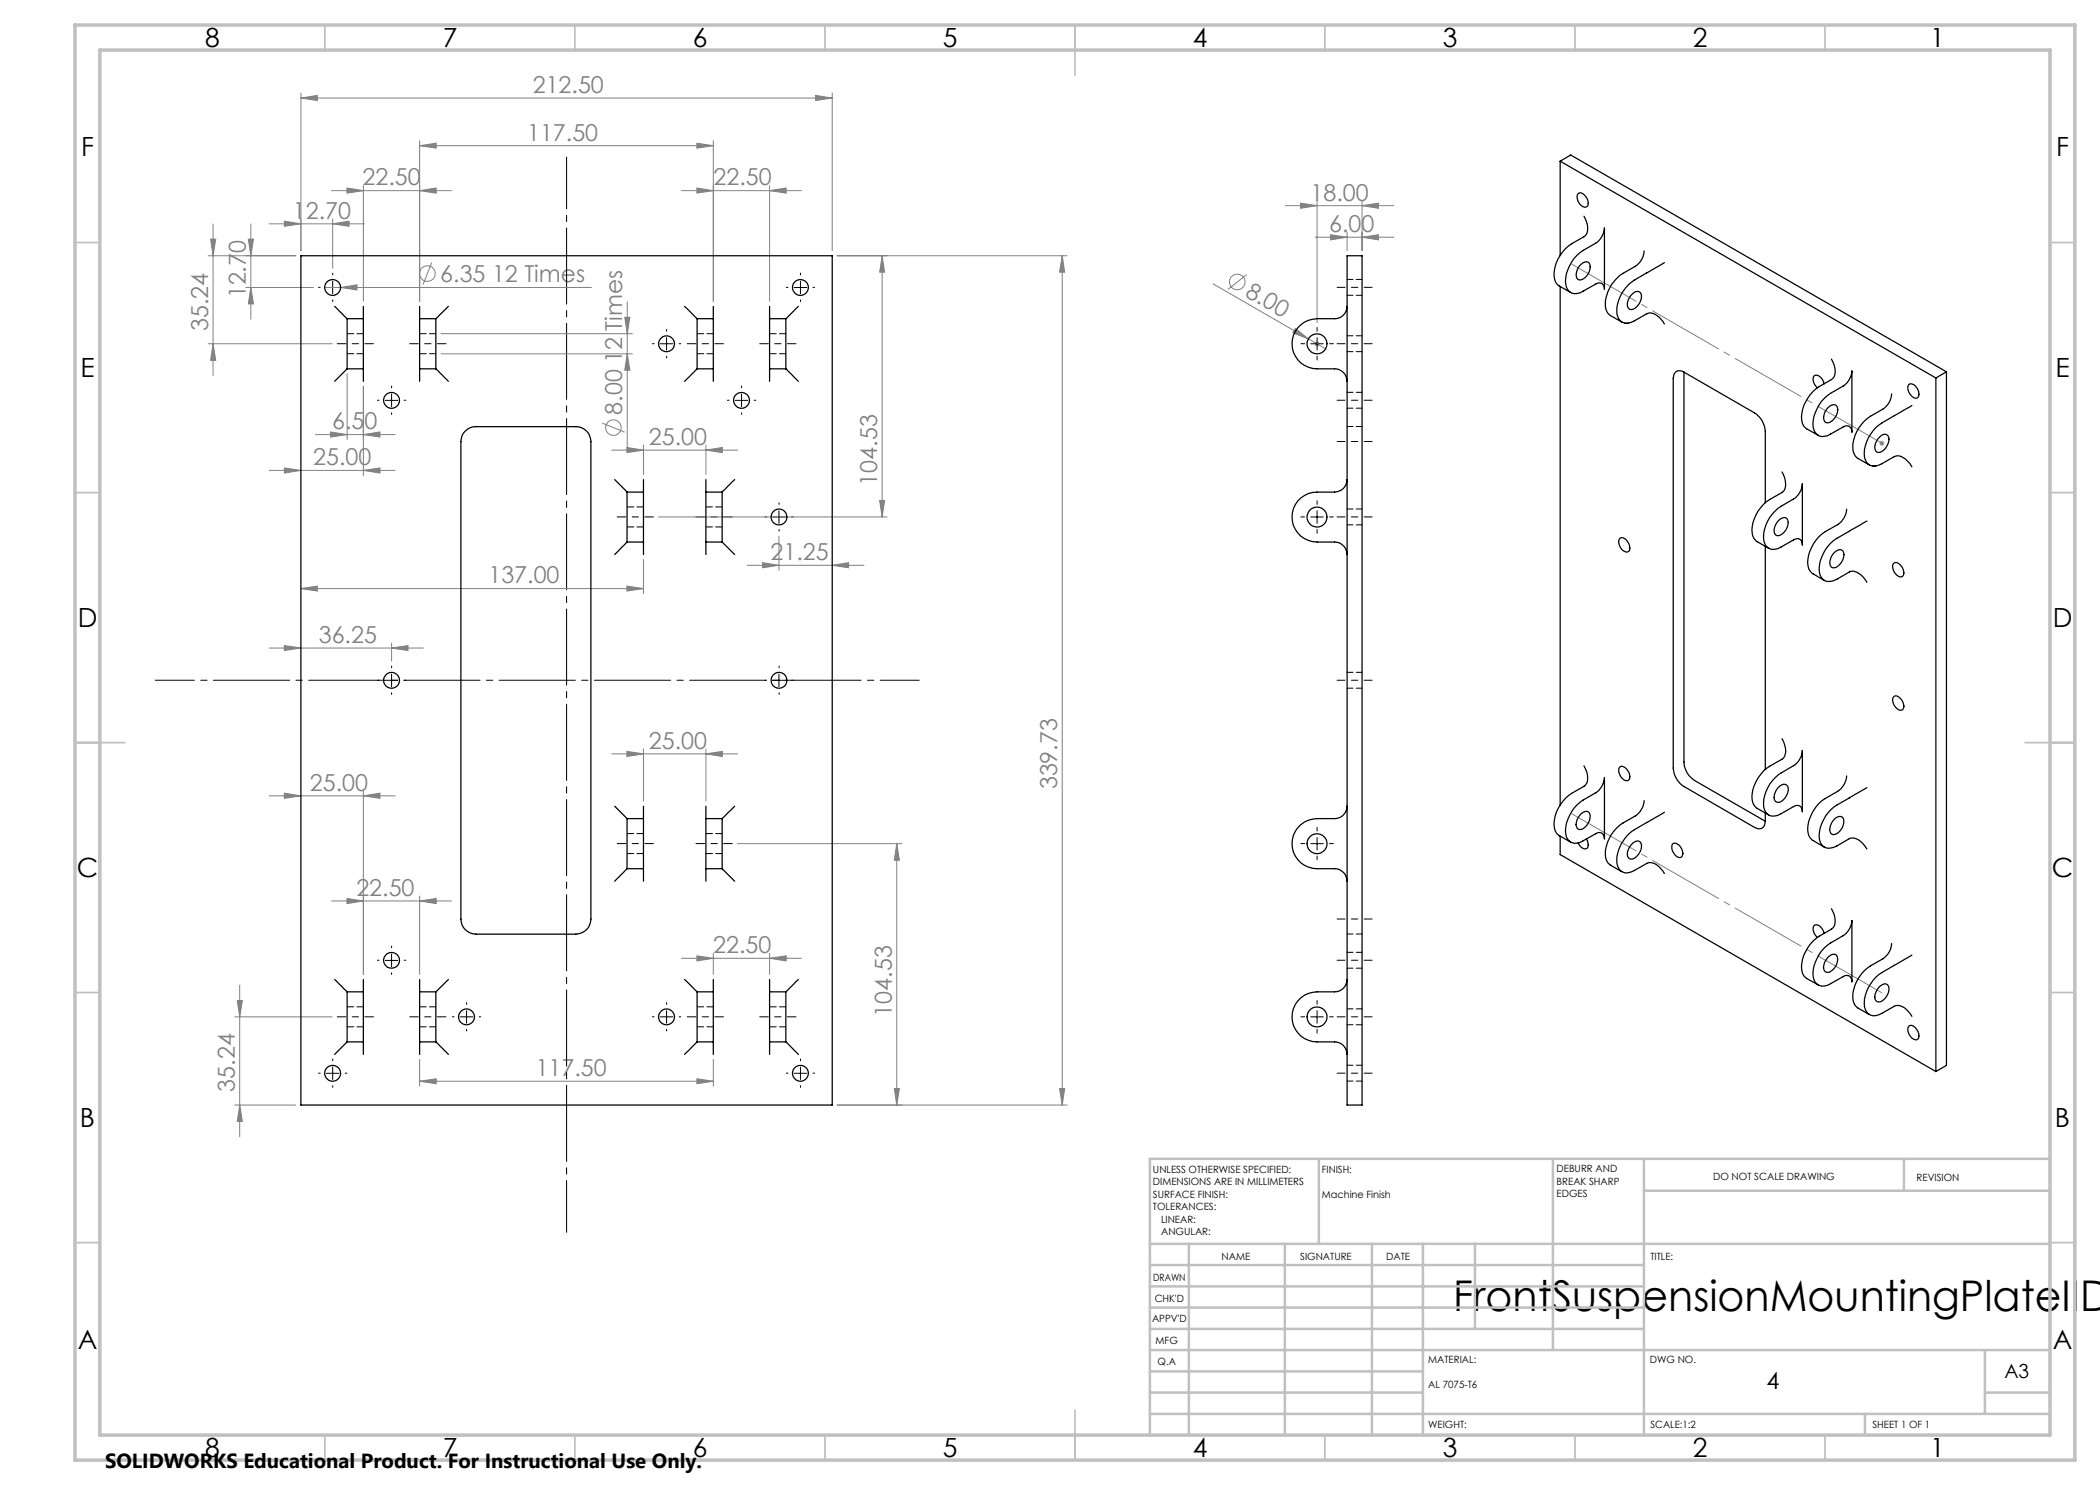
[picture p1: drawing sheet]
<svg xmlns="http://www.w3.org/2000/svg" width="420mm" height="297mm" viewBox="0 0 420 297" stroke-linecap="round" stroke-linejoin="round" font-family="sans-serif">
<g fill="none" stroke="#808080" stroke-width=".2">
<path d="M60.2 19.6l3.3-.5v1zM60.2 18.6v31.5M60.2 19.6h106.2M163.1 19.1l3.3 .5-3.3 .5zM166.4 18.6v31.5M66.3 38.1h24M69.4 37.6l3.3 .5-3.3 .5zM72.7 37.1v23.2M83.9 38.1l3.3-.5v1zM83.9 29.1l3.3-.5v1zM83.9 28.1v32.2M83.9 29.1h58.8"/>
<path d="M136.3 38.1h24M139.4 28.6l3.3 .5-3.3 .5zM139.4 37.6l3.3 .5-3.3 .5zM142.7 28.1v32.2M153.9 38.1l3.3-.5v1zM153.9 37.1v23.2M41.6 51.1h17.6M42.1 47.8h1l-.5 3.3zM42.6 44.8v30.3M49.2 57.5h13.5M49.7 47.8h1l-.5 3.3zM50.2 57.5l.5 3.3h-1z"/>
<path d="M50.2 44.8v19M53.8 44.8h19.1M56.9 44.2l3.3 .6-3.3 .5zM64.9 57.5h53.4M66.5 44.8l3.3-.6v1.1zM66.5 43.7v10M68.1 57.5l3.3-.5v1zM86.4 52.5l-1.8 4.4M167.4 51.1h46M176.4 51.1v52.3M176.4 51.1l.5 3.3h-1zM212.4 51.1v169.9"/>
<path d="M212.4 51.1l.5 3.3h-1zM242.6 56.8l22.5 13M249.3 54.9l-3.7 3M257.1 41.1h21.7M260.1 40.6l3.3 .5-3.3 .6zM263.1 47.4h15.7M263.4 40.1v24.4M266.1 47l3.3 .4-3.3 .6zM269.4 46.5v3.6M272.4 47.4l3.3-.4v1zM272.4 41.1l3.3-.5v1.1zM272.4 40.1v10"/>
<path d="M41.6 68.8h24.8M42.6 68.8l.5 3.3h-1zM69.4 74.8v13.1M72.7 77.3v17.8M88.2 66.7h38.3M88.2 70.8h38.3M125 63.5h1l-.6 3.2zM125.4 60.4v29.1M125.4 70.8l.6 3.2h-1zM259.1 65.7l2.6 2.1-3.1-1.2zM262.9 68.8h1M263 68.4l.8 .7"/>
<path d="M263.4 68.3v.9M263.8 68.4l-.8 .7M53.8 94.1h25.2M56.9 93.6l3.3 .5-3.3 .5zM63.1 86.9h15.9M66.1 86.4l3.3 .5-3.3 .5zM72.7 86.9l3.3-.5v1zM72.7 94.1l3.3-.5v1zM120.5 84.6l4.4 1.8M122.3 90h25.2M125.4 89.5l3.3 .5-3.3 .5zM128.7 89v5.9"/>
<path d="M141.2 90l3.3-.5v1zM141.2 89v5.9M375.9 88.6h1M376 88.3l.7 .7M376.4 88.2v1M376.7 88.3l-.7 .7M60.2 117.7l3.3-.5v1zM60.2 117.7h68.5M125.4 117.2l3.3 .5-3.3 .5zM128.7 111.9v6.8M131.7 103.4h45.7M149.4 113.1h23.4"/>
<path d="M152.5 112.5l3.3 .6-3.3 .5zM155.8 107.2v6.8M166.4 113.1l3.3-.6v1.1zM175.9 100.1h1l-.5 3.3zM53.8 129.6h30.9M56.9 129.1l3.3 .5-3.3 .5zM78.3 129.6l3.3-.5v1zM78.3 128.6v3.6M53.8 159.2h25.2M56.9 158.6l3.3 .6-3.3 .5zM72.7 159.2l3.3-.6v1.1zM72.7 158.1v36.8"/>
<path d="M122.3 150.8h25.2M125.4 150.3l3.3 .5-3.3 .5zM128.7 149.8v10.4M141.2 150.8l3.3-.5v1zM141.2 149.8v10.4M69.4 179.7l3.3 .5-3.3 .5zM83.9 179.2v15.7M147.4 168.7h33M179.4 168.7v52.3M179.4 168.7l.5 3.3h-1zM47.9 197v30.4M66.3 180.2h24"/>
<path d="M83.9 180.2l3.3-.5v1zM136.3 191.7h24M139.4 191.2l3.3 .5-3.3 .5zM142.7 190.7v4.2M153.9 191.7l3.3-.5v1zM153.9 190.7v4.2M47 203.4h19.4M47.4 200.1h1.1l-.6 3.3zM83.9 216.2l3.3-.4v.9zM83.9 211.9v5.3M83.9 216.2h58.8M139.4 215.8l3.3 .4-3.3 .5z"/>
<path d="M142.7 211.9v5.3M178.9 217.7h1l-.5 3.3zM211.9 217.7h1l-.5 3.3zM47 221h12.2M47.9 221l.6 3.3h-1.1zM167.4 221h46"/>
<circle cx="85.5" cy="54.7" r="1.56"/>
<circle cx="247.4" cy="56.4" r="1.54"/>
<circle cx="122.7" cy="85.5" r="1.55"/>
</g>
<path d="M74.7 68.7h-7.3M89.2 68.7h-7.3M144.7 68.7h-7.3M159.2 68.7h-7.3M130.7 103.4h-7.3M146.4 103.4h-7.2M130.7 168.7h-7.3M146.4 168.7h-7.2M74.7 203.4h-7.3M89.2 203.4h-7.3M144.7 203.4h-7.3M159.2 203.4h-7.3" fill="none" stroke="#000" stroke-width=".2" stroke-dasharray="15.2 1.3 1.3 1.3" stroke-dashoffset="13.5"/>
<path d="M183.8 136.1h-152.7" fill="none" stroke="#000" stroke-width=".2" stroke-dasharray="15.2 1.3 1.3 1.3" stroke-dashoffset="7.4"/>
<path d="M113.3 246.5v-215.1" fill="none" stroke="#000" stroke-width=".2" stroke-dasharray="15.2 1.3 1.3 1.3" stroke-dashoffset="4.9"/>
<g fill="none" stroke="#000" stroke-width=".2" stroke-dasharray="15.2 1.3 1.3 1.3">
<path d="M64 57.5h-.3M66.5 55v-.4M66.5 60v.3M69 57.5h.4M157.6 57.5h-.3M160.1 55v-.4M160.1 60v.3M162.6 57.5h.3M78.3 77.6v-.4M130.8 68.7h-.3M133.3 66.2v-.3M133.3 71.2v.4"/>
<path d="M135.8 68.7h.4M148.3 77.6v-.4M260.9 68.7h-.7M263.4 66.2v-.7M263.4 71.2v.8M265.9 68.7h.8M75.8 80.1h-.3M78.3 82.6v.3M80.8 80.1h.4M145.8 80.1h-.3M148.3 82.6v.3M150.8 80.1h.4"/>
<path d="M153.3 103.4h-.3M155.8 100.9v-.4M155.8 105.9v.3M158.3 103.4h.4M260.9 103.4h-.7M263.4 100.9v-.8M263.4 105.9v.7M265.9 103.4h.8M75.8 136.1h-.3M78.3 133.6v-.4M78.3 138.6v.3M80.8 136.1h.4"/>
<path d="M153.3 136.1h-.3M155.8 133.6v-.4M155.8 138.6v.3M158.3 136.1h.4M260.9 168.7h-.7M263.4 166.2v-.7M263.4 171.2v.8M265.9 168.7h.8M75.8 192.1h-.3M78.3 189.6v-.4M78.3 194.6v.3M80.8 192.1h.4"/>
<path d="M64 214.6h-.3M66.5 212.1v-.3M66.5 217.1v.4M69 214.6h.4M90.8 203.4h-.3M93.3 200.9v-.4M93.3 205.9v.3M95.8 203.4h.4M130.8 203.4h-.3M133.3 200.9v-.4M133.3 205.9v.3M135.8 203.4h.4"/>
<path d="M157.6 214.6h-.3M160.1 212.1v-.3M160.1 217.1v.4M162.6 214.6h.3M260.9 203.4h-.7M263.4 200.9v-.8M263.4 205.9v.7M265.9 203.4h.8"/>
</g>
<g fill="none" stroke="#000" stroke-width=".2">
<path d="M65.3 57.5h2.5M66.5 56.2v2.5M158.8 57.5h2.5M160.1 56.2v2.5M78.3 78.8v2.5M132 68.8h2.5M133.3 67.5v2.5M148.3 78.8v2.5M262.1 68.8h2.6M263.4 67.5v2.5M77 80.1h2.6M147 80.1h2.5"/>
<path d="M154.6 103.4h2.5M155.8 102.2v2.5M262.1 103.4h2.6M263.4 102.2v2.5M77 136.1h2.6M78.3 134.8v2.5M154.6 136.1h2.5M155.8 134.8v2.5M262.1 168.7h2.6M263.4 167.5v2.5M77 192.1h2.6M78.3 190.8v2.5"/>
<path d="M65.3 214.7h2.5M66.5 213.4v2.5M92 203.4h2.5M93.3 202.1v2.5M132 203.4h2.5M133.3 202.1v2.5M158.8 214.7h2.5M160.1 213.4v2.5M262.1 203.4h2.6M263.4 202.1v2.5"/>
</g>
<g fill="none" stroke="#c0c0c0" stroke-width=".35">
<path d="M65 5v5M115 5v5M165 5v5M215 5v10M265 5v5M315 5v5M365 5v5M15 48.5h5M410 48.5h5M15 98.5h5M410 98.5h5M15 148.5h10"/>
<path d="M405 148.5h10M15 198.5h5M410 198.5h5M15 248.5h5M410 248.5h5M65 287v5M115 287v5M165 287v5M215 282v10M265 287v5M315 287v5M365 287v5"/>
</g>
<g fill="none" stroke="#c0c0c0" stroke-width=".5">
<path d="M263.8 231.8v17M310.6 231.8v38.2M328.8 231.8v55.2M328.8 238.2h81.2M380.8 231.8v6.4M410 231.8h-180v55.2M230 248.8h180M230 257.3h98.8M230 253h98.8M237.8 248.8v38.2M257 248.8v38.2M274.4 248.8v38.2"/>
<path d="M284.6 248.8v38.2M295 248.8v17M230 265.8h98.8M230 261.5h98.8M230 278.5h54.6M230 274.3h54.6M230 270h180M397 278.5h13M397 270v12.8M230 282.8h180M373 282.8v4.2"/>
</g>
<path d="M15 5h400v287h-400zM20 10h390v277h-390z" fill="none" stroke="#c0c0c0" stroke-width=".7"/>
<path d="M274.4 57.5h-7M274.4 68.7h-7M274.4 80.1h-7M274.4 88.3h-7M274.4 103.4h-7M274.4 136.1h-7M274.4 192.1h-7M274.4 183.8h-7M274.4 214.6h-7M274.4 203.4h-7" fill="none" stroke="#000" stroke-width=".2" stroke-dasharray="15.2 1.3 1.3 1.3" stroke-dashoffset="13.6"/>
<path d="M314.3 52.8l62.1 35.8M376.4 198.6l-62.1-35.8" fill="none" stroke="#808080" stroke-width=".2" stroke-dasharray="15.2 1.3 1.3 1.3" stroke-dashoffset=".4"/>
<path d="M263.4 68.7h.1M263.4 203.4h.1" fill="none" stroke="#808080" stroke-width=".2" stroke-dasharray="15.2 1.3 1.3 1.3"/>
<g fill="#808080">
<path d="M259.1 65.7l2.6 2.1-3.1-1.2z"/>
<path d="M68.1 57.5l3.3-.5v1z"/>
<path d="M83.9 38.1l3.3-.5v1zM69.4 37.6l3.3 .5-3.3 .5zM139.4 28.6l3.3 .5-3.3 .5zM83.9 29.1l3.3-.5v1z"/>
<path d="M141.2 90l3.3-.5v1zM125.4 89.5l3.3 .5-3.3 .5z"/>
<path d="M139.4 37.6l3.3 .5-3.3 .5zM153.9 38.1l3.3-.5v1zM125.4 150.3l3.3 .5-3.3 .5zM141.2 150.8l3.3-.5v1zM139.4 191.2l3.3 .5-3.3 .5zM153.9 191.7l3.3-.5v1zM66.1 86.4l3.3 .5-3.3 .5zM72.7 86.9l3.3-.5v1zM83.9 216.2l3.3-.4v.9zM139.4 215.8l3.3 .4-3.3 .5z"/>
<path d="M60.2 19.6l3.3-.5v1zM163.1 19.1l3.3 .5-3.3 .5zM152.5 112.5l3.3 .6-3.3 .5zM166.4 113.1l3.3-.6v1.1z"/>
<path d="M69.4 179.7l3.3 .5-3.3 .5zM83.9 180.2l3.3-.5v1z"/>
<path d="M72.7 94.1l3.3-.5v1zM56.9 93.6l3.3 .5-3.3 .5zM125.4 117.2l3.3 .5-3.3 .5zM60.2 117.7l3.3-.5v1zM72.7 159.2l3.3-.6v1.1zM56.9 158.6l3.3 .6-3.3 .5zM66.5 44.8l3.3-.6v1.1zM56.9 44.2l3.3 .6-3.3 .5zM78.3 129.6l3.3-.5v1zM56.9 129.1l3.3 .5-3.3 .5z"/>
<path d="M211.9 217.7h1l-.5 3.3zM212.4 51.1l.5 3.3h-1zM175.9 100.1h1l-.5 3.3zM176.4 51.1l.5 3.3h-1zM50.2 57.5l.5 3.3h-1zM49.7 47.8h1l-.5 3.3z"/>
<path d="M125 63.5h1l-.6 3.2zM125.4 70.8l.6 3.2h-1zM42.1 47.8h1l-.5 3.3zM42.6 68.8l.5 3.3h-1zM179.4 168.7l.5 3.3h-1zM178.9 217.7h1l-.5 3.3zM47.4 200.1h1.1l-.6 3.3zM47.9 221l.6 3.3h-1.1z"/>
<path d="M266.1 47l3.3 .4-3.3 .6zM272.4 47.4l3.3-.4v1zM260.1 40.6l3.3 .5-3.3 .6zM272.4 41.1l3.3-.5v1.1z"/>
</g>
<g fill="none" stroke="#000" stroke-width=".25">
<path d="M312 32.2l75.2 43.4M312 32.2v18.9M312 32.2l2.1-1.2 75.2 43.4M315.7 38.7a1.5 1.5 0 0 1 1.8 1.1 1.21 1.21 0 0 1-.3 1.6 1.87 1.87 0 0 1-1.5-2.7zM60.2 51.1h106.2v169.9h-106.2zM269.4 51.1h3v169.9h-3zM312 57.3v103.7M315.4 51a17.2 17.2 0 0 1 4-2.6l1-1.1 .3-.8 .2-.9v12.3a1.07 1.07 0 0 0-.5-1.2 1.07 1.07 0 0 0-1.3 .1l-2.5 1.4a2.14 2.14 0 0 1-2.5 .3 2.14 2.14 0 0 1-1-2.3 8 8 0 0 1 2.3-5.2zM316.2 52.9a1.2 1.2 0 0 1 1.7-.3 2.54 2.54 0 0 1-2.1 3.4 1.53 1.53 0 0 1-.3-2.2zM316.8 43.2a3.7 3.7 0 0 1 .3 3.9 17.8 17.8 0 0 0-4 2.6 6.9 6.9 0 0 0-2.1 6.5l.6 .8 2.5 1.5M326.4 58.8a1.03 1.03 0 0 1 1.4-.5 1.03 1.03 0 0 1 .5 1.5 2.66 2.66 0 0 1-2.2 2.1 1.46 1.46 0 0 1-.3-2.2zM328.8 50.2a4.1 4.1 0 0 1-1.7 3.1 9.5 9.5 0 0 0-5.2 4.4 5.2 5.2 0 0 0-.4 4.9l.6 .5 2.3 1.3"/>
<path d="M332.9 52.5l-3.2 1.9a16.1 16.1 0 0 0-4 2.6 6.9 6.9 0 0 0-2.1 6.4 2.06 2.06 0 0 0 3.3 .8l2.5-1.4a2.2 2.2 0 0 1 2.4 .6l1.1 1.4M66.9 61.3l2.5 2.4M69.4 63.7v10.1M69.4 73.8l-2.5 2.5M69.4 63.7h3.3M69.4 73.8h3.3M72.7 63.7v10.1M72.7 73.8v2.5M72.7 61.3v2.4M83.9 63.7v10.1M83.9 73.8v2.5M83.9 61.3v2.4"/>
<path d="M83.9 63.7h3.3M83.9 73.8h3.3M87.2 63.7v10.1M87.2 73.8l2.5 2.5M89.7 61.3l-2.5 2.4M136.9 61.3l2.5 2.4M139.4 63.7v10.1M139.4 73.8l-2.5 2.5M139.4 63.7h3.3M139.4 73.8h3.3M142.7 63.7v10.1M142.7 73.8v2.5"/>
<path d="M142.7 61.3v2.4M153.9 63.7v10.1M153.9 61.3v2.4M153.9 73.8v2.5M153.9 63.7h3.3M153.9 73.8h3.3M157.2 63.7v10.1M157.2 73.8l2.5 2.5M159.7 61.3l-2.5 2.4M269.4 61.3a2.47 2.47 0 0 1-2.5 2.4h-3.5a5 5 0 0 0-5 5.1 5 5 0 0 0 5 5h3.5a2.53 2.53 0 0 1 2.5 2.5M325 64.6h.6M336.8 74.4a1.32 1.32 0 0 0-1.5-.1 1.32 1.32 0 0 0-.7 1.4v77.9a4.7 4.7 0 0 0 2.2 3.7l14.1 8.2a1.32 1.32 0 0 0 1.5 .1 1.32 1.32 0 0 0 .7-1.4"/>
<path d="M336.8 74.4l14.1 8.2a4.7 4.7 0 0 1 2.2 3.7v14.2M336.8 74.4v78a4.6 4.6 0 0 0 2.1 3.7l14.2 8.1M364.8 76.8a1.85 1.85 0 0 0-1.9-1.7 1.77 1.77 0 0 0 .6 2.5M364.9 79.6a17.2 17.2 0 0 1 4-2.6l1-1.1 .3-.9 .2-.8v12.2a1.07 1.07 0 0 0-.5-1.1 1.07 1.07 0 0 0-1.3 .1l-2.5 1.4a2.14 2.14 0 0 1-2.5 .3 2.14 2.14 0 0 1-1-2.3 8 8 0 0 1 2.3-5.2zM366.3 71.8a3.7 3.7 0 0 1 .3 3.9 17.8 17.8 0 0 0-4 2.6 6.9 6.9 0 0 0-2.1 6.4l.3 .5 .5 .6 2.3 1.3M378.3 78.8a3.8 3.8 0 0 1-1.7 3 9.5 9.5 0 0 0-5.2 4.5 5.2 5.2 0 0 0-.4 4.9l.6 .5 2.3 1.3M381.8 76.8a1.88 1.88 0 0 1 2 2.4 .65 .65 0 0 1-1 .3 1.99 1.99 0 0 1-1-2.7zM387.2 75.6v138.7M389.3 74.4v138.7l-2.1 1.2M389.3 74.4l-2.1 1.2M93.1 86.2a2.73 2.73 0 0 1 2.1-.9h20a3 3 0 0 1 3 3v95.5a3 3 0 0 1-3 3h-20a3 3 0 0 1-3-3v-95.5a2.73 2.73 0 0 1 .9-2.1zM122.9 95.9l2.5 2.5"/>
<path d="M125.4 98.4v10M125.4 98.4h3.3M128.7 98.4v10M128.7 95.9v2.5M141.2 98.4v10M141.2 95.9v2.5M141.2 98.4h3.2M144.4 98.4v10M146.9 95.9l-2.5 2.5M269.4 95.9a2.53 2.53 0 0 1-2.5 2.5h-3.5a5 5 0 0 0-5 5 5 5 0 0 0 5 5h3.5a2.57 2.57 0 0 1 2.5 2.5M356.4 94.4a3.6 3.6 0 0 1 .3 3.8l-.3 .3a10.1 10.1 0 0 0-4.8 3.7 5.6 5.6 0 0 0-.7 5.6l.5 .5 2.3 1.3M365.7 81.5a1.2 1.2 0 0 1 1.6-.3 2.54 2.54 0 0 1-2 3.4 1.53 1.53 0 0 1-.3-2.3z"/>
<path d="M374.5 93.2h.6M375.9 87.4a1.03 1.03 0 0 1 1.4-.5 1.03 1.03 0 0 1 .5 1.4l-.2 .5a2.29 2.29 0 0 1-2 1.7 1.46 1.46 0 0 1-.3-2.2zM382.4 81.1l-3.2 1.8a19 19 0 0 0-4 2.6 7 7 0 0 0-2.1 6.5 2.06 2.06 0 0 0 3.3 .7l2.4-1.4a2.29 2.29 0 0 1 2.8 1l.8 1.1M125.4 108.4l-2.5 2.5M125.4 108.4h3.3M128.7 108.4v2.5M141.2 108.4v2.5M141.2 108.4h3.2M144.4 108.4l2.5 2.5M324 107.6a1.5 1.5 0 0 1 1.8 1.2 1.21 1.21 0 0 1-.3 1.6 1.87 1.87 0 0 1-1.5-2.8zM353.1 109.3v44.6M355 102.2a17.2 17.2 0 0 1 4.1-2.6l.6-.7 .5-.8 .3-1.3v12.2a1.07 1.07 0 0 0-.5-1.1 1.07 1.07 0 0 0-1.3 .1l-2.5 1.4a2.15 2.15 0 0 1-2.5 .2 2.15 2.15 0 0 1-1-2.3 7.6 7.6 0 0 1 2.3-5.1z"/>
<path d="M355.7 104.1a1.2 1.2 0 0 1 1.7-.3 2.55 2.55 0 0 1-2 3.3 1.46 1.46 0 0 1-.3-2.2zM366.9 110.5a1.2 1.2 0 0 1 1.7-.3 2.63 2.63 0 0 1-1.7 3.4 1.06 1.06 0 0 1-.8-1.7l.4-1zM369.3 101.8a3.9 3.9 0 0 1-1.7 3.1 9.1 9.1 0 0 0-5.2 4.5 5.2 5.2 0 0 0-.4 4.8l.6 .6 2.3 1.3M373.4 104.2l-3.2 1.8a19.2 19.2 0 0 0-4.1 2.6 7.5 7.5 0 0 0-2.2 5.9 1.96 1.96 0 0 0 2.8 1.6l3.2-1.7a2.79 2.79 0 0 1 3.1 1.5l.4 .5M378.8 112.6a1.63 1.63 0 0 1 1.9 1.6 .79 .79 0 0 1-.2 1.1 .79 .79 0 0 1-1.1-.2 2.15 2.15 0 0 1-.8-2.3zM378.8 139.3a1.63 1.63 0 0 1 1.9 1.6 .79 .79 0 0 1-.2 1 .79 .79 0 0 1-1.1-.2 2.15 2.15 0 0 1-.8-2.2zM316.8 153.2a3.6 3.6 0 0 1 .3 3.8l-.3 .3a9.5 9.5 0 0 0-5.2 4.4 5.5 5.5 0 0 0-.3 4.9l.5 .5 2.3 1.3M324 153.3a1.5 1.5 0 0 1 1.8 1.2 1.27 1.27 0 0 1-.3 1.6 1.91 1.91 0 0 1-1.5-2.8zM355 155.5a17.2 17.2 0 0 1 4.1-2.6l.6-.6 .5-.9 .3-1.3v12.2a1.07 1.07 0 0 0-.5-1.1 1.07 1.07 0 0 0-1.3 .1l-2.5 1.4a2.1 2.1 0 0 1-3.3-.7 6.7 6.7 0 0 1 2.1-6.5zM355.6 157.6a1.45 1.45 0 0 1 1.7-.6 1.99 1.99 0 0 1-.3 2.5 1.33 1.33 0 0 1-2 .7 2.37 2.37 0 0 1 .6-2.6zM356.4 147.7l.3 .7a2.85 2.85 0 0 1-.3 3.4 9.8 9.8 0 0 0-4.8 3.7 5.5 5.5 0 0 0-.7 5.6l.5 .6 2.3 1.3M369.3 155.2a3.9 3.9 0 0 1-1.7 3.1 9.8 9.8 0 0 0-4.8 3.7 5.5 5.5 0 0 0-.8 5.6l.6 .5 2.3 1.3"/>
<path d="M373.4 157.5l-3.2 1.9a18.4 18.4 0 0 0-4.1 2.6 7.5 7.5 0 0 0-2.2 5.8 1.96 1.96 0 0 0 2.8 1.7l3.2-1.8a2.45 2.45 0 0 1 2.7 1l.8 1.1M122.9 161.3l2.5 2.4M125.4 163.7v10M125.4 173.7l-2.5 2.5M125.4 163.7h3.3M125.4 173.7h3.3M128.7 163.7v10M128.7 173.7v2.5M128.7 161.3v2.4M141.2 163.7v10M141.2 173.7v2.5M141.2 161.3v2.4"/>
<path d="M141.2 163.7h3.2M141.2 173.7h3.2M144.4 163.7v10M144.4 173.7l2.5 2.5M146.9 161.3l-2.5 2.4M269.4 161.3a2.51 2.51 0 0 1-2.5 2.4h-3.5a5 5 0 0 0-5 5 5 5 0 0 0 5 5h3.5a2.53 2.53 0 0 1 2.5 2.5M312 167.2v3.7l75.2 43.4M315.4 161a17.2 17.2 0 0 1 4-2.6l1-1.1 .3-.9 .2-.9v12.3a1.07 1.07 0 0 0-.5-1.2 1.07 1.07 0 0 0-1.3 .2l-2.5 1.4a2.16 2.16 0 0 1-2.5 .2 2.16 2.16 0 0 1-1-2.3 8.1 8.1 0 0 1 2.3-5.1zM316 163a1.45 1.45 0 0 1 1.7-.6 2.2 2.2 0 0 1-.6 2.9 1.13 1.13 0 0 1-1.7 .3 2.43 2.43 0 0 1 .6-2.6zM317.3 167.8a1.36 1.36 0 0 1-.1 2 1.61 1.61 0 0 1-1.6-1.2M326.6 168.6a.95 .95 0 0 1 1.2-.3 .95 .95 0 0 1 .5 1.1 2.81 2.81 0 0 1-2.1 2.4 1.21 1.21 0 0 1-.5-1.9zM328.8 160.1a4.1 4.1 0 0 1-1.7 3.1 9.5 9.5 0 0 0-5.2 4.4 5.2 5.2 0 0 0-.4 4.9l.6 .5 2.3 1.3"/>
<path d="M332.9 162.5l-3.2 1.8a18.2 18.2 0 0 0-4 2.6 7 7 0 0 0-2.1 6.4 2.06 2.06 0 0 0 3.3 .8l2.5-1.4a2.35 2.35 0 0 1 2.8 1l.7 1M334.4 168.9a1.07 1.07 0 0 1 1.8 .6 1.36 1.36 0 0 1 0 2 2.02 2.02 0 0 1-1.8-2.6zM353.1 162.6v1.6M366.7 164a1.16 1.16 0 0 1 2-.3 2.67 2.67 0 0 1-2 3.2 .98 .98 0 0 1-.7-1.5zM66.9 195.9l2.5 2.5M69.4 198.4v10M69.4 198.4h3.3M72.7 198.4v10M72.7 195.9v2.5M83.9 198.4v10M83.9 195.9v2.5M83.9 198.4h3.3"/>
<path d="M87.2 198.4v10M89.7 195.9l-2.5 2.5M136.9 195.9l2.5 2.5M139.4 198.4v10M139.4 198.4h3.3M142.7 198.4v10M142.7 195.9v2.5M153.9 198.4v10M153.9 195.9v2.5M153.9 198.4h3.3M157.2 198.4v10M159.7 195.9l-2.5 2.5"/>
<path d="M269.4 195.9a2.47 2.47 0 0 1-2.5 2.5h-3.5a5 5 0 0 0-5 5 5 5 0 0 0 5 5h3.5a2.5 2.5 0 0 1 2.5 2.5M364.8 186.7a1.85 1.85 0 0 0-1.9-1.7 1.77 1.77 0 0 0 .6 2.5M364.9 189.5a17.2 17.2 0 0 1 4-2.6l1-1.1 .3-.8 .2-.9v12.3a1.07 1.07 0 0 0-.5-1.2 1.07 1.07 0 0 0-1.3 .1l-2.5 1.4a2.16 2.16 0 0 1-2.5 .3 2.16 2.16 0 0 1-1-2.3 8.1 8.1 0 0 1 2.3-5.2zM365.5 191.6a1.48 1.48 0 0 1 1.7-.6 2.51 2.51 0 0 1-1.7 3.5 .98 .98 0 0 1-.7-1.5zM366.3 181.7a3.6 3.6 0 0 1 .3 3.9l-.3 .2a9.2 9.2 0 0 0-5.2 4.5 5.4 5.4 0 0 0-.3 4.9l.5 .5 2.3 1.3M376.1 197.2a.95 .95 0 0 1 1.2-.4 .95 .95 0 0 1 .5 1.2 2.81 2.81 0 0 1-2.1 2.4 1.21 1.21 0 0 1-.5-2zM378.3 188.7a3.8 3.8 0 0 1-1.7 3.1 9.5 9.5 0 0 0-5.2 4.4 5.2 5.2 0 0 0-.4 4.9l.6 .5 2.3 1.3M382.4 191l-3.2 1.9a19 19 0 0 0-4 2.5 7 7 0 0 0-2.1 6.5 2.06 2.06 0 0 0 3.3 .8l2.4-1.4a2.35 2.35 0 0 1 2.9 1l.7 1M69.4 208.4l-2.5 2.5M69.4 208.4h3.3M72.7 208.4v2.5M83.9 208.4v2.5"/>
<path d="M83.9 208.4h3.3M87.2 208.4l2.5 2.5M139.4 208.4l-2.5 2.5M139.4 208.4h3.3M142.7 208.4v2.5M153.9 208.4v2.5M153.9 208.4h3.3M157.2 208.4l2.5 2.5M381.8 205.2a1.5 1.5 0 0 1 1.8 1.1 1.27 1.27 0 0 1-.2 1.7 1.91 1.91 0 0 1-1.6-2.8z"/>
<circle cx="66.5" cy="57.5" r="1.59"/>
<circle cx="160.1" cy="57.5" r="1.59"/>
<circle cx="133.3" cy="68.8" r="1.59"/>
<circle cx="263.4" cy="68.8" r="2"/>
<circle cx="78.3" cy="80.1" r="1.59"/>
<circle cx="148.3" cy="80.1" r="1.59"/>
<circle cx="155.8" cy="103.4" r="1.58"/>
<circle cx="263.4" cy="103.4" r="2"/>
<circle cx="78.3" cy="136.1" r="1.59"/>
<circle cx="155.8" cy="136.1" r="1.58"/>
<circle cx="263.4" cy="168.7" r="1.99"/>
<circle cx="78.3" cy="192.1" r="1.59"/>
<circle cx="66.5" cy="214.7" r="1.59"/>
<circle cx="93.3" cy="203.4" r="1.59"/>
<circle cx="133.3" cy="203.4" r="1.59"/>
<circle cx="160.1" cy="214.7" r="1.59"/>
<circle cx="263.4" cy="203.4" r="2"/>
</g>
<g fill="none" stroke="#000" stroke-width=".2" stroke-dasharray="1.3 .6">
<path d="M69.4 70.7h3.3M72.7 66.7h-3.3M83.9 70.7h3.3M87.2 66.7h-3.3M139.4 70.7h3.3M142.7 66.7h-3.3M153.9 70.7h3.3M157.2 66.7h-3.3M125.4 105.4h3.3M128.7 101.4h-3.3M141.2 105.4h3.2M144.4 101.4h-3.2"/>
<path d="M125.4 170.7h3.3M128.7 166.7h-3.3M141.2 170.7h3.2M144.4 166.7h-3.2M69.4 205.4h3.3M72.7 201.4h-3.3M83.9 205.4h3.3M87.2 201.4h-3.3M139.4 205.4h3.3M142.7 201.4h-3.3M153.9 205.4h3.3M157.2 201.4h-3.3"/>
</g>
<g fill="none" stroke="#000" stroke-width=".2" stroke-dasharray="1.3 .6" stroke-dashoffset=".1">
<path d="M269.4 59.1h3M272.4 55.9h-3M269.4 70.3h3M272.4 78.5h-3M272.4 67.2h-3M269.4 81.6h3M272.4 85.3h-3M269.4 105h3M272.4 101.8h-3M269.4 137.6h3M272.4 134.5h-3M269.4 193.6h3"/>
<path d="M272.4 186.8h-3M272.4 190.5h-3M269.4 216.2h3M269.4 204.9h3M272.4 213h-3M272.4 201.8h-3"/>
</g>
<text font-size="8.5" x="290.6" y="262.2">FrontSuspensionMountingPlateIID</text>
<g font-size="5.3">
<text x="41" y="9.5">8</text>
<text x="88.5" y="9.5">7</text>
<text x="138.5" y="9.5">6</text>
<text x="188.5" y="9.5">5</text>
<text x="238.5" y="9.5">4</text>
<text x="288.5" y="9.5">3</text>
<text x="338.5" y="9.5">2</text>
<text x="386" y="9.5">1</text>
<text x="16.2" y="31.3">F</text>
<text x="411.2" y="31.3">F</text>
<text x="16.1" y="75.5">E</text>
<text x="411.1" y="75.5">E</text>
<text x="15.5" y="125.5">D</text>
<text x="410.5" y="125.5">D</text>
<text x="15.4" y="175.5">C</text>
<text x="410.4" y="175.5">C</text>
<text x="16" y="225.5">B</text>
<text x="411" y="225.5">B</text>
<text x="15.5" y="269.8">A</text>
<text x="410.5" y="269.8">A</text>
<text x="41" y="291.5">8</text>
<text x="88.5" y="291.5">7</text>
<text x="138.5" y="291.5">6</text>
<text x="188.5" y="291.5">5</text>
<text x="238.5" y="291.5">4</text>
<text x="288.5" y="291.5">3</text>
<text x="338.5" y="291.5">2</text>
<text x="386" y="291.5">1</text>
</g>
<g font-size="4.7" fill="#808080">
<text x="106.6" y="18.6">212.50</text>
<text x="105.4" y="28.1">117.50</text>
<text x="72.5" y="37.1">22.50</text>
<text x="142.7" y="37.1">22.50</text>
<text x="262.1" y="40.1">18.00</text>
<text x="58.6" y="43.7">12.70</text>
<text x="265.8" y="46.4">6.00</text>
<text x="49.2" y="59.7" transform="rotate(-90 49.2 59.7)">12.70</text>
<text x="88.1" y="56.4">6.35 12 Times</text>
<text x="248.8" y="59.1" transform="rotate(30 248.8 59.1)">8.00</text>
<text x="41.6" y="66.3" transform="rotate(-90 41.6 66.3)">35.24</text>
<text x="124.4" y="82.9" transform="rotate(-90 124.4 82.9)">8.00 12 Times</text>
<text x="66.4" y="85.9">6.50</text>
<text x="129.8" y="89">25.00</text>
<text x="62.7" y="93.1">25.00</text>
<text x="175.4" y="97.1" transform="rotate(-90 175.4 97.1)">104.53</text>
<text x="154.1" y="112">21.25</text>
<text x="97.7" y="116.7">137.00</text>
<text x="63.8" y="128.6">36.25</text>
<text x="129.8" y="149.8">25.00</text>
<text x="62" y="158.1">25.00</text>
<text x="211.4" y="157.9" transform="rotate(-90 211.4 157.9)">339.73</text>
<text x="71.3" y="179.2">22.50</text>
<text x="142.6" y="190.6">22.50</text>
<text x="178.4" y="203.3" transform="rotate(-90 178.4 203.3)">104.53</text>
<text x="107.1" y="215.2">117.50</text>
<text x="47" y="218.3" transform="rotate(-90 47 218.3)">35.24</text>
</g>
<text font-size="4.7" x="353.3" y="277.9">4</text>
<text font-size="4.1" x="21" y="293.7">SOLIDWORKS Educational Product. For Instructional Use Only.</text>
<text font-size="3.9" x="400.9" y="275.5">A3</text>
<g font-size="2">
<text x="230.6" y="234.6">UNLESS OTHERWISE SPECIFIED:</text>
<text x="230.6" y="237.1">DIMENSIONS ARE IN MILLIMETERS</text>
<text x="230.6" y="239.6">SURFACE FINISH:</text>
<text x="264.4" y="234.6">FINISH:</text>
<text x="264.4" y="239.6">Machine Finish</text>
<text x="311.3" y="234.5">DEBURR AND</text>
<text x="311.3" y="237">BREAK SHARP</text>
<text x="311.3" y="239.5">EDGES</text>
<text x="342.6" y="236">DO NOT SCALE DRAWING</text>
<text x="383.3" y="236.2">REVISION</text>
<text x="230.6" y="242.1">TOLERANCES:</text>
<text x="232.2" y="244.6">LINEAR:</text>
<text x="232.2" y="247.1">ANGULAR:</text>
<text x="244.3" y="252">NAME</text>
<text x="260" y="251.9">SIGNATURE</text>
<text x="277.2" y="251.9">DATE</text>
<text x="330.1" y="251.9">TITLE:</text>
<text x="230.6" y="256.1">DRAWN</text>
<text x="230.9" y="260.3">CHK'D</text>
<text x="230.4" y="264.4">APPV'D</text>
<text x="231.1" y="268.8">MFG</text>
<text x="231.5" y="273">Q.A</text>
<text x="285.6" y="272.5">MATERIAL:</text>
<text x="330" y="272.5">DWG NO.</text>
<text x="285.6" y="277.5">AL 7075-T6</text>
<text x="285.6" y="285.5">WEIGHT:</text>
<text x="330.1" y="285.6">SCALE:1:2</text>
<text x="374.5" y="285.6">SHEET 1 OF 1</text>
</g>
</svg>
